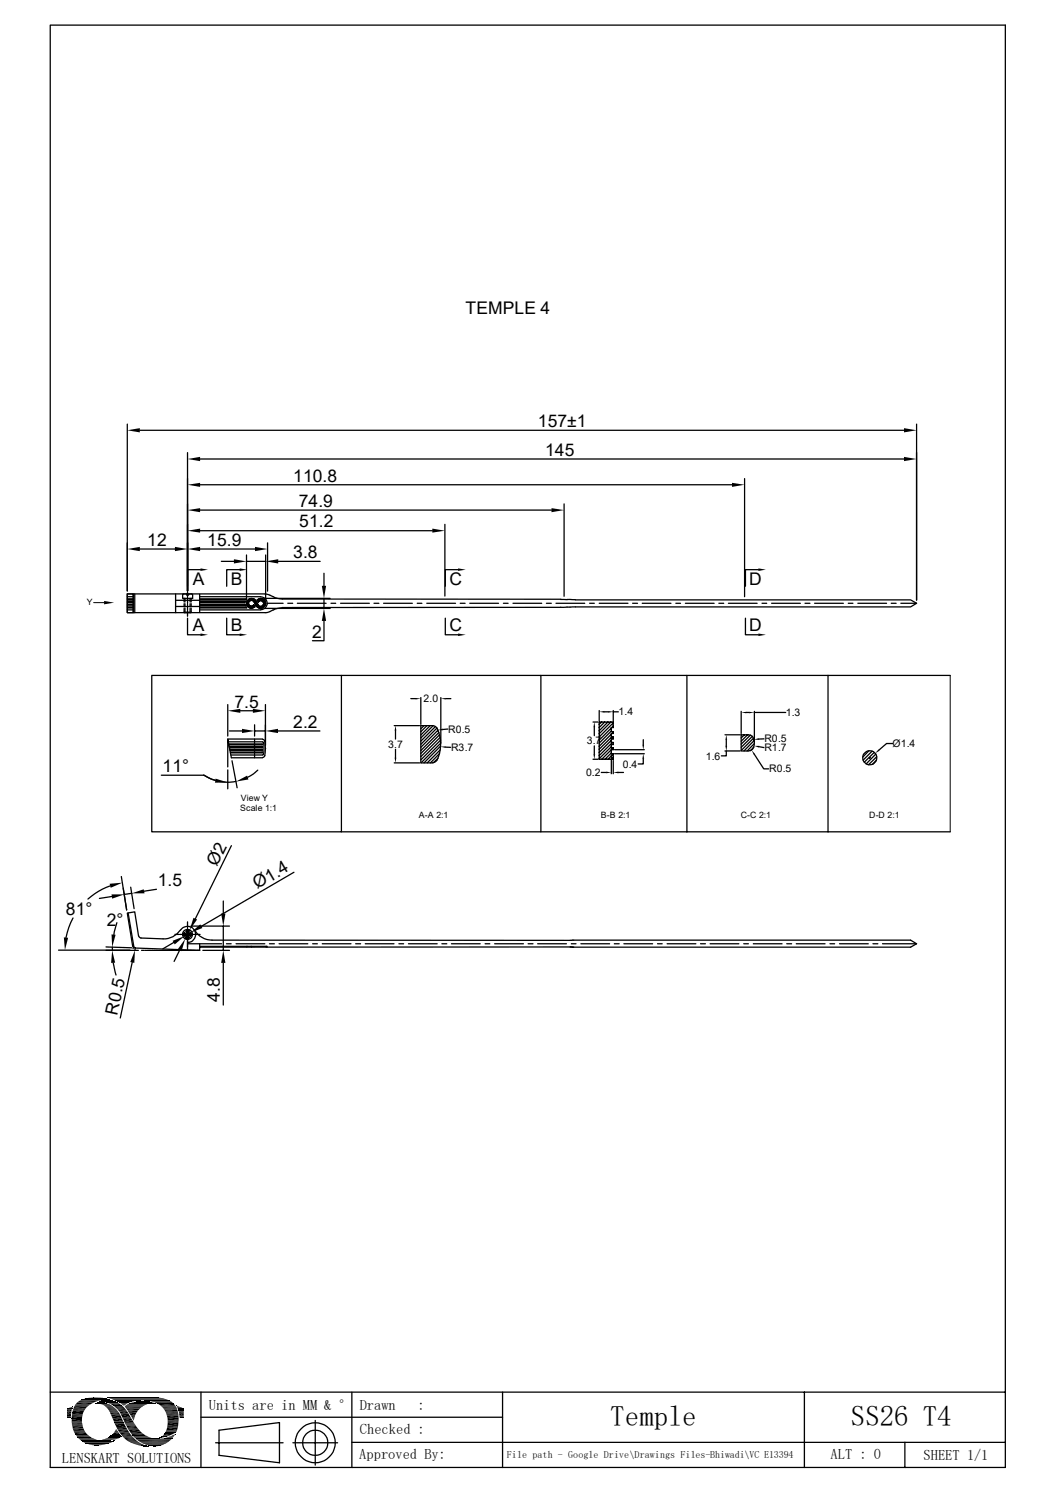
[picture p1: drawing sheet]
<svg xmlns="http://www.w3.org/2000/svg" width="210mm" height="297mm" viewBox="0 0 210 297" stroke-linecap="round" stroke-linejoin="round" font-family="sans-serif">
<g fill="none" stroke="#000" stroke-width=".25">
<path d="M10 5h189.9v286.9h-189.9zM25.3 84.4v33.2M27.8 85.6h152M37.3 90v27.6M39.8 91.3h140M39.8 96.4h105.8M148.1 95.2v23.5M182.3 84.4v35M25.3 118.2h1.2v3.7h-1.2zM25.3 118.7h1.2M25.3 119.1h1.2M25.3 119.3h1.2"/>
<path d="M25.3 119.6h1.2M25.3 119.8h1.2M26.5 118.2v3.7M26.8 118.2v3.7M27.8 109.2h7M34.9 118.2v3.7M34.9 119.4h4.8M36.4 118.2l-.1 .1v.7h.3M36.6 119h.6M36.6 119v.8M36.8 119v.8M37.1 118.2v.1h.4v-.1"/>
<path d="M37.3 117.8v.7M37.3 118.7v.1M37.3 119v.9M37.8 119v.8M38 119v.8M38.1 118.2l.2 .1v.7h-.8M39.7 118.2v3.6M39.7 119.1h9.4l-.2 .2M39.7 118.7h12.2M39.7 119.3h9.2M39.7 119.6h9.1l-.1 .2h-9M39.8 109.2h10.9"/>
<path d="M39.8 101.5h69.9M39.8 105.6h46.2M39.9 113.3h-2.6v3.3M44 111.7h2.5M47.7 113.3h-2.6v3.3M49 110.4v9M49 111.7h3.8M49.1 119.7h.1M51.9 118.7a1.27 1.27 0 0 1 1.2 1.3 1.27 1.27 0 0 1-1.2 1.3M52.5 119h13.2M52.7 118.2l.8 .1 1.2 .6 1.4 .3h55.4M52.7 118.2h-27.4v3.7h27.7l1.3-.6"/>
<path d="M52.8 110.4v8.9M53.2 108v9.6M55.3 111.7h8.4M64.4 114v2.5M64.4 119v2M88.5 104.3v14.3M91.1 113.3h-2.5v3.3M111.5 119.3h2.9M112.2 100.2v18.4M114.4 119.3h66.7l1.2 .7-1.2 .7-69.6 .1M150.8 113.3h-2.5v3.3M25.3 120.7h1.2"/>
<path d="M25.3 121.3h1.2M25.3 120.9h1.2M25.3 120.4h1.2M25.3 120.2h1.2M30.2 134.4h37.7v31.1h-37.7zM34.9 120.7h4.8M36.6 120.1v.6M36.6 121v.8M36.6 121.8l.6 .1M36.6 121.8h.6M36.8 120.1v.6M36.8 121v.8"/>
<path d="M37.3 120.1v.2M37.3 120.4v1M37.3 121.5v.2M37.3 123v3.3h2.6M37.3 121.8v.8M37.5 121.8h.5M37.8 120.1v.6M37.8 121v.8M38 120.1v.6M38 121v.8M38 121.8l-.1 .1M39.7 120.2h9l.1 .2h-9.1"/>
<path d="M39.7 120.7h9.2M39.7 121.3h12.2M39.7 120.9h9.4M45.1 123v3.3h2.6M48.9 120.7l.2 .2M52.5 121h13.2M53.1 120.1h.1M53.1 120h3.2M56.1 120.9l-.9 .1-.9 .4M57.2 120h1M59.1 120h5.8M64.4 123.5v4h-2.3"/>
<path d="M65.8 120h1M67.7 120h5.7M67.9 134.4h39.7v31.1h-39.7M74.4 120h1M76.3 120h5.7M81.7 139h1M83 120h.9M83.7 138.8v5.3M84.9 120h5.7M87.7 138.8v9M88.6 123v3.3h2.5M88.6 139h1.1"/>
<path d="M91.5 120h1M93.4 120h5.7M100.1 120h.9M102 120h5.7M107.6 134.4h81.4M108.7 120h.9M110.6 120h5.7M111.5 120.8l-55.4 .1M117.3 120h.9M119.2 120h5.7M125.8 120h1M127.7 120h5.7"/>
<path d="M134.4 120h.9M136.3 120h5.7M136.6 134.4v31.1M143 120h.9M144.9 120h5.7M148.3 123v3.3h2.5M151.6 120h.9M153.5 120h5.7M160.1 120h1M162 120h5.7M164.7 134.4v31.1M168.7 120h.9"/>
<path d="M170.6 120h5.7M177.2 120h1M179.2 120h3.1M32.1 154.2h8.4M40.5 154.2a8.5 8.5 0 0 0 6.4 1.2M40.6 154.2l2.2 1M45.3 140.2v6.2M45.3 153.2v3.7M45.3 147h6.9M45.4 147.6h6.8M45.5 148h6.7v.2M45.5 148.2h6.7"/>
<path d="M45.6 148.5h6.6v.2h-6.6M45.6 145.4h2.5M45.7 149.1h6.5v.2h-6.5M45.8 149.6h6.4M45.9 150.2h6.3M46.1 151.3l1.1 5.4M47.8 141.4h2.5M50.6 144.2v2.2M50.6 147v3.7M50.6 145.4h2.2M51.3 153.2l-1 .8-1.1 .6M52.2 149.6v.2h-6.4"/>
<path d="M52.2 147.1l.3 .1a5 5 0 0 1 0 3.4l-.3 .1M52.2 150.7h-6.2l-.7-3.7v5.6M52.2 147.6h.1a3.9 3.9 0 0 1 0 2.6h-.1M52.8 148.9h.1M52.8 140.2v8.1M55.3 145.4h8.3M78.4 144.4h5M78.4 151.8h5M78.7 145.3v1.7M78.7 149.1v1.6M84.3 144.4l-.6 .6M84.9 144.4l-1.2 1.2"/>
<path d="M85.6 144.4l-1.9 1.8M86.1 144.4l-2.4 2.4M86.6 144.5l-2.9 2.9M86.9 144.8l-3.2 3.3M87 144.9l-.7-.5h-2.6v7.4l2.6-.1a1.49 1.49 0 0 0 .9-1.3 7.5 7.5 0 0 0-.2-5.5M87 145.2v.3M87.1 145.2l-3.4 3.5M87.1 150.8l-.9 .9M87.3 145.7l-3.6 3.6M87.4 146.2l-3.7 3.7M87.4 149.9l-1.8 1.9M87.5 146.7l-3.8 3.8"/>
<path d="M87.6 149.1l-2.6 2.7M87.6 147.2l-3.9 4M87.6 148.4l-3.3 3.4M87.7 147.8l-4 4M88.6 148.6l1 .1M89.1 145l-1 .1M117.9 151h1M117.9 143.6h1M118.2 144.7v1.6M118.2 148.4v1.6M119.2 141.4v2M119.2 143.6h2.8v1.1h-.4v.8h.4v.4h-.4v.7h.4v.4h-.4v.7h.4v.4h-.4v.7h.4v.3h-.4v.8h.4v1.1h-2.8z"/>
<path d="M119.6 153.7h1M119.7 143.6l-.5 .5M120.2 141.6h.8M120.3 143.6l-1.1 1.1M120.9 143.6l-1.7 1.8M121.5 143.6l-2.3 2.4M121.6 144.8l-2.4 2.4M121.6 145.4l-2.4 2.4M121.6 146.1l-2.4 2.4M121.6 147.3l-2.4 2.4M121.6 148.5l-2.4 2.4M121.6 149.8l-1.3 1.2"/>
<path d="M121.6 150.2v3.7M121.7 146.6l-2.5 2.5M121.8 147.7l-2.6 2.6M122 143.8l-2.8 2.8M122 144.4l-.3 .3M122 145.7l-.3 .2M122 146.9l-.1 .1M122 148.8l-2.3 2.2M122 150l-1.1 1M122 150.6l-.5 .4M122 141.4v2M122 141.6h1"/>
<path d="M122 151.3v2.6M122.2 149.1h5.9M122.2 149.9h5.9M123 153.7h1M127.9 151v1h-1M127.9 147.2v1M144.2 146.2h3M144.2 149.4h3M144.4 149.4v1h-.9M144.4 147.2v1.2M147.4 141.5v4.4M148 146.2l-.6 .6"/>
<path d="M148.4 141.7h.6M148.7 146.2l-1.3 1.2M148.9 146.2h-1.5v3.2h1.5M148.9 146.2a.96 .96 0 0 1 1 1.2M149.3 146.2l-1.9 1.8M149.6 146.5l-2.2 2.2M149.9 148.6l-.2 .4-.8 .4M149.9 146.8l-2.5 2.5M149.9 148.7l-.7 .7M149.9 146.9l.1 .9-.1 .8M150 147.3l-2 2.1M150 150.1l1.9 2.9h1"/>
<path d="M150 147.9l-1.4 1.5M150 141.5v6M150 141.7h6.3M151 148.5l.9 .2M151.9 147h-.9M172.8 149.4l-1.2 1.2M172.9 150.7h.2M173 150.7v.1M173.4 149.4l-1.7 1.8M173.9 149.7l-2 1.9M174.2 150l-1.9 2M174.3 151.3l-.8 .8"/>
<path d="M174.4 150.5l-1.7 1.6M177.5 147.9h-1.2l-1.5 1.3M21.9 176.2l-2.3 1.1-2.1 1.6M22.2 178.4l-2.4 .3M24.1 174.4l1.1 6.6-.7-4.3M26 176.5l.7 4.3M26.2 177.7l-1.5 .2M31.1 176.9l-2.4 .4M44.4 179.2v2.5M46 168.2l-7.1 14.6M58.5 173.5l-18.5 10.8M107.6 165.5h81.4"/>
<path d="M11.6 189h14.3M14.5 182.6a14 14 0 0 0-1.4 3.9M21.1 189.1h6.4M21.1 188.4l5.1 .2M22.4 188.4v.7M22.5 191.6l.6 2.4M23.2 183.6l-.6 2.4M25.5 181.6l1.1 6.8h-.1M26.3 191.5l-2.4 11M26.5 188.7h.1M26.8 188.6l12.9 .5M26.9 188.5l-.1 .5"/>
<path d="M27.6 186.2l-.8-4.8-1.5 .3 1.1 6.5 .4 .4M27.6 186.2l.5 .4M28.2 189.1h.5M28.8 189.1h.2M29.2 189.1h.9M30.3 189.1h.1M30.6 189.1h.9M31.7 189.1h.2M32 189.1h1M33.1 189.1h.2M33.4 189.1h1M34.5 187.5l-2.1 1.3"/>
<path d="M34.5 189.1h.2M34.8 185.9h.8M34.9 189.1h.9M35.7 189l-1.1 2.3M35.8 185.9h.1M35.9 185a4 4 0 0 1-3.5 1.8l-4.4-.2M35.9 185a1.61 1.61 0 0 1 2.8 .1 1.61 1.61 0 0 1-1.4 2.4M36 189.1h.2M36.1 185.9h.9M36.3 186.1h.8v.8M36.3 189.1h1M36.7 185.5l-.1 .6"/>
<path d="M36.7 186.3l.5 .3M37.1 184.9v.8h-.8M37.2 185.9h.2M37.3 184.4v.1M37.3 184.7v.9M37.3 185.8v.2M37.3 186.1v2.8M37.3 183.4v.8M37.3 187.7h6.8M37.4 189.1h.2M37.5 185.2l-.5 .1M37.5 184.9v.8h.8"/>
<path d="M37.5 185.9h1M37.7 185l-.9 1.8M37.7 189.1h1M37.8 185.4l.2 .5M37.9 185.5l-1.2 .7M37.9 186.2l-.4 .4M38 184.2h7.6M38.3 186.1h-.8v.8M38.7 185.9h.1M38.7 185a4 4 0 0 0 3.5 2h71.6M38.9 189.1h.1M38.9 185.9h.9"/>
<path d="M39.2 189.1h.5M39.7 187.7v1.4M40.3 189.1h5.3M44.4 184.2v4.9M44.4 191.6v8.3M45 187.7h1M46.9 187.7h5.8M49.1 188.3v.1M50 188.3v.1M53 188.3v.1M53.1 188.4v-.1h-13.4v.1h74.1M53.6 187.7h1"/>
<path d="M55.5 187.7h5.7M62.2 187.7h.9M64.1 187.7h5.7M70.7 187.7h1M72.6 187.7h5.8M79.3 187.7h1M81.2 187.7h5.8M87.9 187.7h1M89.8 187.7h5.7M96.5 187.7h.9M98.4 187.7h5.7M105 187.7h1"/>
<path d="M106.9 187.7h5.7M113.6 187.7h1M113.8 187h67.3l1.2 .7-1.2 .7h-67.3M115.5 187.7h5.7M122.2 187.7h.9M124.1 187.7h5.7M130.8 187.7h.9M132.7 187.7h5.7M139.3 187.7h1M141.2 187.7h5.7M147.9 187.7h.9M149.8 187.7h5.7"/>
<path d="M156.5 187.7h.9M158.4 187.7h5.7M165.1 187.7h.9M167 187.7h5.7M173.6 187.7h1M175.5 187.7h6.8M10 276.9h189.9M14.7 279.7h2.9M40 276.9v15M70 276.9v15M99.9 276.9v15M160 276.9v15"/>
<path d="M14.3 281.5h2.1M14.3 283.3h2.1M14.7 284.9h2.4M15 285.5h2.6M24.6 286.1h2.2M24.9 280.1h3.2M25.1 283.8h2.1M25.3 284h2.1M26.1 285.4h2.7M27.2 286.5h6.8M33.1 281.3h2.4M33.4 282.7h2.1"/>
<path d="M40 281.9h59.9M42.9 287h13.4M43.6 284.5l12-1.5v8l-12-1.5zM58.3 287h8.8M62.7 282.6v8.9M70 286.9h129.9M180 286.9v5"/>
<circle cx="173" cy="150.7" r="1.4"/>
<circle cx="37.3" cy="185.9" r=".98"/>
<circle cx="62.7" cy="287" r="2.51"/>
<circle cx="62.7" cy="287" r="4"/>
</g>
<g fill="#000">
<path d="M25.3 85.6l2.5-.4v.8zM37.3 91.3l2.5-.4v.8zM37.3 96.4l2.5-.3v.8zM145.6 96.1l2.5 .3-2.5 .5zM179.8 90.9l2.5 .4-2.5 .4zM179.8 85.2l2.5 .4-2.5 .4zM20.7 119.5l2 .4-2 .3zM25.3 109.2l2.5-.4v.8zM34.8 108.8l2.5 .4-2.5 .4zM37.3 109.2l2.5-.4v.8zM37.3 101.5l2.5-.4v.8zM37.3 105.6l2.5-.4v.8z"/>
<path d="M39.9 113.1l1.5 .2-1.5 .3zM46.5 111.3l2.5 .4-2.5 .4zM47.7 113.1l1.4 .2-1.4 .3zM50.7 108.8l2.5 .4-2.5 .4zM52.8 111.7l2.5-.4v.8zM64 116.5h.9l-.5 2.5zM86 105.2l2.5 .4-2.5 .4zM91.1 113.1l1.5 .2-1.5 .3zM109.7 101.1l2.5 .4-2.5 .4zM150.8 113.1l1.5 .2-1.5 .3zM39.9 126l1.5 .3-1.5 .2zM47.7 126l1.4 .3-1.4 .2z"/>
<path d="M64.4 121l.5 2.5h-.9zM82.7 138.9l1 .1-1 .1zM87.7 139l.9-.1v.2zM91.1 126l1.5 .3-1.5 .2zM150.8 126l1.5 .3-1.5 .2zM42.9 154.9l2.4 .8h-2.5zM45.3 141.4l2.5-.4v.8zM48.1 145l2.5 .4-2.5 .4zM46.9 155.5l2.2-1.2 .3 .8zM50.3 141l2.5 .4-2.5 .4zM52.8 145.4l2.5-.4v.8zM78.7 144.4l.1 .9h-.3z"/>
<path d="M78.5 150.7h.3l-.1 1.1zM87.1 145.2l1-.3v.4zM87.6 148.5h1v.3zM118.2 143.6l.2 1.1h-.4zM118 150h.4l-.2 1zM119.2 141.6l1-.2v.4zM120.6 153.5l1 .2-1 .1zM121 141.4l1 .2-1 .2zM122 153.7l1-.2v.3zM127.8 148.2h.3l-.2 .9zM127.9 149.9l.2 1.1h-.3zM144.4 146.2l.2 1h-.3z"/>
<path d="M144.3 148.4h.3l-.2 1zM147.4 141.7l1-.1v.3zM149 141.6l1 .1-1 .2zM149.5 149.2l.7 .8-.3 .2zM149.9 147.1l1-.2 .1 .3zM150 148.4h1l-.1 .3zM174.7 149.1l.2 .3-.9 .5zM21.8 175.8l2.5-.2-2.3 1zM22.2 177.9h2.5l-2.4 .9zM26.2 177.7l2.4-.8 .1 .8zM12.7 186.5l.8 .1-.6 2.4zM22.3 189.1l.6 2.4-.8 .1z"/>
<path d="M22.2 185.9l.8 .1-.7 2.4zM26.8 189l-.1 2.6-.8-.2zM34.3 187.2l2.4-1-1.9 1.7zM36.8 186.8l-.7 2.4-.8-.4zM38.5 182.6l.7 .3-1.5 2.1zM37.9 185.5l1.9-1.6 .5 .7zM44 181.7h.8l-.4 2.5zM44.4 189.1l.4 2.5h-.8zM14.3 279.9h.1zM13.8 280l.5-.1 .1 .1zM14.3 279.9h.1v.1zM18.3 278h1.6z"/>
<path d="M18.7 278h1.2zM19.1 279.1h1.9zM19.2 279.1h1.8zM19.2 279.1h1.7zM19.4 279.1h1.5zM19.5 279.1h1zM19.4 279.1h1.2zM19.5 279.1h1.1zM19.6 279.1h.9zM19.6 279.2l1.9 .1zM19.7 278.8h.2zM19.6 279.1h.8z"/>
<path d="M19.8 279.1h.6zM20 279.3l1.7 .1zM19.8 279.1h.4zM20.1 279l.1 .1zM20.1 279h.1zM20.2 279.4h1.6zM20.4 279.4l1.7 .2h-1.4zM20.4 279.4h1.4l.3 .2zM20.5 278.7h1.8zM20.5 278.7h1.7zM20.6 278.6l1.6 .1zM20.7 279.6l1.7 .1h-1.5z"/>
<path d="M20.7 279.6h1.4l.3 .1zM20.6 278.6h1.4zM20.9 278.6h1.1zM20.9 279.7l1.6 .1zM21 279.8l1.7 .2h-1.4zM21 279.8h1.5l.2 .2zM21.2 278.6h.3zM20.9 278.6h.8zM21.2 278.6h.5zM21.5 278.4h.3zM21.8 279.2h1.9zM22.4 279.6h1.9z"/>
<path d="M22.5 279.6h1.8zM22.5 279.6l1.8 .1zM22.6 279.7l2 .2h-1.7zM22.6 279.7h1.7l.3 .2zM22.9 279.9l1.9 .2h-1.7zM22.9 279.9h1.7l.2 .2zM23.7 279l1.9 .1zM23.8 279.1h1.8zM23.8 279.1h1.6zM24 279.1h1.4zM24 279.1l1.3 .1zM24 279.2l1 .2h-.7z"/>
<path d="M24 279.2h1.3l-.3 .2zM24.3 279.4l.6 .1zM24.3 279.4h.7zM24.4 279.5l.3 .1zM24.4 279.5h.5zM24.6 279.6v.1zM24.6 279.6h.1zM27.5 278.8h2zM27.5 278.8h1.9zM28.2 278.8h1.2zM28.2 278.8h.7zM30.4 279.2h.4z"/>
<path d="M30.4 279.2h.5zM30.7 279.2h.2zM30.9 278h.2zM35.1 279.7h.2zM35.1 279.7l.5 .1zM35.2 279.8l.8 .2h-.7zM35.2 279.8l.8 .2zM35.3 280l1 .1h-1zM35.3 280h.7l.3 .1zM13.3 280.2h1.1zM13.3 280.2l1 .1zM13.3 280.3l1 .1h-1z"/>
<path d="M13.3 280.3h1v.1zM13.3 280.4l.9 .4h-.9zM13.3 280.4h1l-.1 .4zM13.3 280.8h.9zM13.3 280.8l.8 .5h-.8zM13.3 280.8h.9l-.1 .5zM13.3 281.3l.8 .4h-.8zM13.3 281.3h.8v.4zM13.3 281.7h.8zM13.3 281.7l.8 .2h-.8zM13.3 281.7h.8v.2zM13.3 281.9h.8z"/>
<path d="M13.3 281.9l.8 .1zM13.4 280.2h1zM13.7 280.1l.7 .1zM13.7 280.1h.7zM13.8 280h.6zM14.3 282.3l2 .4h-2zM14.3 282.3h2v.4zM18.3 287.4l1.9 .1zM18.3 287.4h1.9zM18.4 287.5h1.1zM18.4 287.5h1.8zM18.9 287.5h.6z"/>
<path d="M19.1 287.5h.4zM20.4 286.4l1.9 .1zM20.4 286.4h2zM20.6 286.5h1.5zM20.6 286.5h1.7zM20.7 286.5h1.1zM20.7 286.5h1.4zM21 286.5h.6zM21 286.5h.8zM21.3 280l1.7 .2h-1.6zM21.3 280h1.4l.3 .2zM21.3 286.5h.3z"/>
<path d="M21.4 286.5h.2zM21.4 280.2l1.8 .3h-1.6zM21.4 280.2h1.6l.2 .3zM21.6 280.5h1.6zM21.6 280.5l1.8 .2h-1.7zM21.6 280.5h1.6l.2 .2zM21.7 280.7l1.8 .1h-1.7zM21.7 280.7h1.7l.1 .1zM21.8 280.8l1.8 .2h-1.7zM21.8 280.8h1.7l.1 .2zM21.9 281l1.8 .1zM21.9 281.1l1.9 .2h-1.8z"/>
<path d="M21.9 281.1h1.8l.1 .2zM21.5 286.7h1.1zM21.9 286.7h.7zM22 281.3l1.8 .1zM22 286.7h.6zM22.1 281.4l1.9 .3h-1.8zM22.1 281.4h1.7l.2 .3zM22.1 285.6l1.9 .1zM22.1 285.6h1.9zM22.2 281.7l2 .5h-1.8zM22.2 281.7h1.8l.2 .5zM22.2 285.5l1.8 .1z"/>
<path d="M22.2 285.5h1.7zM22.2 286.7h.5zM22.3 286.7h.4zM22.4 286.7h.3zM22.4 282.2l2.1 .5h-1.9zM22.4 282.2h1.8l.3 .5zM22.4 285.3h1.4zM22.4 285.3l1.5 .2h-1.7zM22.4 285.3h1.4l.1 .2zM22.6 286.6h.2zM22.6 282.7l1.9 .1zM22.7 282.8l1.9 .1z"/>
<path d="M22.7 282.9l1.9 .1zM22.7 285l1.1 .3h-1.4zM22.7 285h.9l.2 .3zM22.7 283h1.9zM22.7 284.9l.9 .1zM22.8 283l1.9 .2h-1.9zM22.8 283h1.8l.1 .2zM22.8 283.2l2.3 .9h-1.9zM22.8 283.2h1.9l.4 .9zM22.9 284.7l.6 .2h-.8zM22.9 284.7h.5l.1 .2zM22.6 286.6h.3z"/>
<path d="M22.9 284.6l.5 .1h-.5zM22.9 284.6l.5 .1zM23 284.4h.2zM23 284.4l.3 .2h-.4zM23 284.4l.3 .2zM23.1 284.4h.1zM23.1 280.1l1.8 .2h-1.5zM23.1 280.1h1.7l.1 .2zM23.4 280.3l1.8 .4h-1.6zM23.4 280.3h1.5l.3 .4zM23.6 280.7l1.7 .1zM23.7 280.8l1.9 .4h-1.6z"/>
<path d="M23.7 280.8h1.6l.3 .4zM24 281.2l1.6 .1zM24 281.3l2 .7h-1.7zM24 281.3h1.6l.4 .7zM24.3 282l1.8 .2h-1.7zM24.3 282h1.7l.1 .2zM24.4 282.2l2 .5h-1.7zM24.4 282.2h1.7l.3 .5zM24.7 282.7l1.9 .3h-1.8zM24.7 282.7h1.7l.2 .3zM24.8 283l1.9 .2h-1.8zM24.8 283h1.8l.1 .2z"/>
<path d="M24.9 283.2h1.8zM24.9 283.2l1.9 .1zM24.9 283.3h1.9zM25 283.3l1.9 .1zM25 283.4l2 .1h-1.9zM25 283.4h1.9l.1 .1zM25.1 283.5l1.9 .1zM25.4 280.6l2 .1zM25.4 280.7l1.7 .4h-1.4zM25.4 280.7h2l-.3 .4zM25.5 284.4l2.5 .5h-2.1zM25.5 284.4h2.1l.4 .5z"/>
<path d="M25.7 281.1l1.2 .4h-.9zM25.7 281.1h1.4l-.2 .4zM25.8 286.9l2 .1h-1.7zM25.8 286.9h1.7l.3 .1zM26 281.5l.9 .1zM26 281.6l.8 .3h-.6zM26 281.6h.9l-.1 .3zM26.1 287l2 .2h-1.5zM26.1 287h1.7l.3 .2zM26.2 281.9l.5 .2h-.4zM26.2 281.9h.6l-.1 .2zM26.3 282.1l.4 .1h-.3z"/>
<path d="M26.3 282.1h.4v.1zM26.4 282.2l.2 .3zM26.4 282.2h.3l-.1 .3zM26.5 282.5l.1 .1zM26.6 287.2l1.7 .1zM26.8 287.3l1.9 .2h-1.2zM26.8 287.3h1.5l.4 .2zM27.5 287.5h1.3zM27.6 287.5l1.4 .1zM28 287.6h1.1zM28.1 287.6l1.1 .1zM28.2 287.7h1.1z"/>
<path d="M28.5 287.7h.9zM28.6 287.7h.9zM29 287.7h.5zM29.2 287.7h.3zM29.3 287.7h.2zM29.6 287.5l2 .2zM30.2 287.7h1.3zM30.2 287.7h1.4zM30.4 287.7h.9zM30.4 287.7h1.1zM30.5 287.7h.5zM30.5 287.7h.8z"/>
<path d="M30.7 287.7h.3zM31.8 286h.2zM31.8 286h.1zM31.8 286h.4zM31.9 286h.4zM32.1 285.8h.8zM32.1 285.8h.9zM31.9 286l.2-.2 .2 .2zM32.1 285.8h.8l-.6 .2zM32.1 285.8h1zM32.2 285.8h.9zM32.3 286.2h1.9z"/>
<path d="M32.2 285.8l.2-.2 .7 .2zM32.4 285.6h1.3l-.6 .2zM32.5 285.5l1.2 .1zM32.5 285.5h1.3zM32.6 286.1h1.6zM32.7 285.2l1.1 .3h-1.3zM32.7 285.2h1.8l-.7 .3zM32.7 286.1h1.5zM32.7 285.2h1.8zM32.8 285l2 .1zM32.8 285.1l1.7 .1h-1.8zM32.8 285.1h2l-.3 .1z"/>
<path d="M32.8 286.1h1.5zM33.1 286h1.3zM33.2 281.6l2.3 .5h-2.2zM33.2 281.6h2.3v.5zM33.2 284l2 .5h-2.1zM33.2 284h2.1l-.1 .5zM33.2 286h1.2zM33.4 283l2 .5h-2.1zM33.4 283h2.1l-.1 .5zM33.4 285.9h1zM33.6 285.8h.9zM33.7 285.8h.8z"/>
<path d="M33.9 285.7h.6zM34.1 285.7h.5zM34.1 285.7l.3-.2 .2 .2zM34.4 285.5h.3l-.1 .2zM34.4 285.5l.3-.1v.1zM34.7 285.4v.1zM35.3 280.1l1.1 .1zM35.3 280.2h1.2zM35.3 280.2l1.2 .1zM35.4 280.3l1.1 .1h-1.1zM35.4 280.3h1.1v.1zM35.4 280.4h1.1z"/>
<path d="M35.5 280.4l1 .2h-1zM35.5 280.4h1v.2zM35.5 280.6h1zM35.5 280.6l1 .1zM35.6 280.7l.9 .1zM35.6 280.8l.9 .3h-.9zM35.6 280.8h.9v.3zM35.6 281.1h.9zM35.6 281.1l.9 .5h-.8zM35.6 281.1h.9v.5zM35.7 281.6l.8 .2h-.8zM35.7 281.6h.8v.2z"/>
<path d="M35.7 281.8l.8 .2h-.8zM35.7 281.8h.8v.2zM35.7 282h.8zM35.7 282l.8 .1zM35.8 282.1h.7zM35.9 282.1h.6zM36 282.1h.5zM36.4 282.1h.1z"/>
</g>
<g fill="none" stroke="#000" stroke-width=".2">
<path d="M18.6 119.9h2.1M49 119.8l.2 .8 .3-.2M49.4 119.9l-.4 .4M49.5 119.9v.4l.3 .2M49.7 119.6l.4-.1 .4 .3M49.7 119.5l-.3 .3M49.7 119.1l-.6 .6M50 119l-1 1M50.1 119l-1.1 1.1M50.2 119.1l-.3 .3M50.3 119.1a.96 .96 0 0 0-1.2 .7M50.3 119l.5 .3"/>
<path d="M50.4 119.1l-.3 .3M50.5 119.2l-.3 .3M50.6 119.8l.3 .7M50.6 119.3l-.3 .2M50.7 119.4l.1 .1M50.7 119.3l-.3 .3M50.8 119.4l-.3 .3M50.9 119.5l-.3 .3M50.9 119.5l.3 .6-.3 .3M51 119.5h.1M51 119.6l-.4 .4M51 119.8l-.3 .3"/>
<path d="M51.1 119.9l-.3 .3M51.1 120l-.3 .3M51.4 119.8h.1M51.4 119.7v.1M51.5 119.1l-.3 .3M51.7 119l-.5 .5M51.9 119l-.8 .3 .3 .5 .5-.3M51.9 119.5h.2M51.9 119a.94 .94 0 0 1 .9 1.1M51.9 119l-.6 .7M52 119.5l.4 .4M52.1 119l-.5 .5"/>
<path d="M52.2 119.1l-.3 .4M52.4 119.8l-.1 .6-.2 .2M52.4 119.2l-.4 .3M52.5 119.2l-.3 .3M52.6 119.3l-.4 .3M52.7 119.4l-.4 .3M52.7 119.5l-.3 .3M52.8 119.6l-.3 .4M52.8 119.8l-.3 .3M52.8 119.9l-1.1 1.1M49.3 120.6a.98 .98 0 0 0 1.4 .1M49.4 120.1l-.3 .3"/>
<path d="M49.4 120.2l-.3 .4M49.6 120.4l-.3 .4M49.7 120.5l-.3 .4M49.8 120.5l.2 .1M49.8 120.6l-.3 .3M50 120.6l-.4 .4M50 120.6l.5-.3 .2 .4M50.2 120.5l-.4 .5M50.5 120.3h.1M50.5 120.2h.1M50.5 120.3l-.1 .1M50.5 120.4l-.6 .6"/>
<path d="M50.6 120.5l-.5 .5M50.7 120.7l-.4 .2M50.9 120.5h.1M51 120.5l.1 .2M51.1 120.7l.3 .2 .5 .1M51.2 120.1h.1M51.3 120.1h.1M51.3 120.1l.1 .3M51.3 120.2l-.4 .3M51.4 120.4h.1M51.4 120.4l.3 .2h.3M51.4 120.4l-.3 .3"/>
<path d="M51.5 120.5l-.3 .3M51.6 120.6l-.3 .3M51.8 120.7l-.4 .2M52 120.6l-.4 .4M52.8 120.3l-.6 .7M52.8 120.1l-.1 .3-.4 .5M52.8 120.1l-.9 .9 .4-.1M52.9 120.1h.1M189 134.4v31.1M14.7 279.9h2.6M15 279.4h3M15.3 279h3.5"/>
<path d="M15.7 278.7h3.9M15.9 278.6h4M16 278.6h4.2M16 278.5h4.4M16.2 278.5h4.3M16.4 278.4h5.4M16.5 278.3h5.1M16.7 278.3h4.7M16.9 278.2h4.3M17.1 278.2h3.9M17.5 278.1h3M17.6 278.1h2.9"/>
<path d="M19 279.2h2.1M19.1 279.2h2.2M19.7 278.8h3.2M19.8 278.8h2.9M19.9 278.7h2.7M20.2 278.7h2.2M20.3 278.9h2.7M20.6 279h2.7M21.3 279h2M21.3 279.1h2.4M21.3 278h10.3M21.4 278.1h10.5"/>
<path d="M21.5 278.1h11M21.8 278h7.4M21.8 278.2h10.8M21.8 278.4h-5.6M22 278.3h10.9M22.2 278.3h10.8M22.3 278.4h10.9M22.5 278.4h10.8M22.6 278.5h11M22.8 278.6h5.1M22.9 278.6h4.4M23 278.7h4.2"/>
<path d="M23.2 278.8h3.3M23.5 278.9h2.7M23.5 278.9h2.5M23.7 279h2.1M24.8 279.8h3.7M24.8 279.8h3.5M24.8 279.9h3.4M24.9 279.7h3.8M25 279.6h3.7M25.1 279.5h4M25.4 279.4h3.8M25.4 279.3h4.2"/>
<path d="M25.7 279.2h4.2M26 279.1h4.8M26.2 279h4.4M26.2 279h4.2M26.6 278.9h3.5M26.8 278.9h3.1M27.1 278.8h2.6M28.7 278.6h5M29.3 278.6h4.4M29.4 278.7h4.5M30.1 278.8h4M30.4 278.9h3.8"/>
<path d="M30.7 279h3.7M30.8 279.2h-5M31 279.1h3.5M31.2 279.2h3.3M31.9 279.7h3M32.1 279.8h2.9M14.3 282.3h2M14.3 282.8h2M14.3 283h2M14.3 283.1h2M14.3 283.5h2.1M14.4 281h2.2"/>
<path d="M14.5 280.5h2.3M14.5 284.2h2.1M14.6 284.7h2.3M15 285.3h2.3M15.3 285.8h2.7M15.4 285.9h2.6M15.4 285.9h2.8M15.5 286h2.8M15.6 286.1h3M15.7 286.3h3.3M15.9 286.4h3.1M15.9 286.4h3.6"/>
<path d="M16 286.6h3.9M16.2 286.6h3.7M16.2 286.6h4.2M16.3 286.7h5.2M16.3 286.8h6.3M16.6 286.9h5.8M16.6 286.9h5.7M16.7 287h5.5M16.9 287h5M17 287.1h4.8M17.1 287.1h4.6M17.1 287.2h4.5"/>
<path d="M17.4 287.3h4M17.7 287.3h3.2M17.9 287.4h2.8M20.5 286.3h2.6M20.7 286.2h2.8M21.1 286.2h2.5M21.2 286.1h2.6M21.5 285.9h2.5M21.5 286h2.3M21.8 285.8h2.3M21.9 285.7h2.2M22 285.7h2"/>
<path d="M22 285.6h2M22.9 286.4h-2.7M24.1 285.8h-2.3M25.1 280.2h2.7M25.4 280.6h2M25.4 286.8h2.1M26.1 285.2h2.4M26.3 285.5h2.5M26.3 285.5h2.6M26.4 285.6h2.7M26.5 285.7h2.8M26.5 285.8h3.1"/>
<path d="M26.7 285.9h3.1M26.8 286h3.3M26.8 286.1h3.7M27 286.2h4.1M27.1 286.2l7.1 .1M27.1 286.3h7M27.6 286.7h6.1M27.8 286.9h5.7M27.9 286.9h5.5M28 287h5.3M28.2 287.1h5M28.5 287.2h4.4"/>
<path d="M28.8 287.3h3.9M29 287.5h3.4M29.5 287.5h2.6M29.6 287.6h2.4M31.7 286.2h2.5M32.4 280.1h2.7M32.5 280.2h2.7M32.6 280.3h2.6M32.6 280.4h2.6M32.7 280.5h2.6M32.8 285h2.1M32.9 285h2.1"/>
<path d="M32.9 280.9h2.5M32.9 284.9h2.2M32.9 284.9h2.1M32.9 284.8h2.2M33 284.7h2.1M33 284.6h2.2M33.1 284.5h2.1M33.1 284.6h2.1M33.1 281.5h2.4M33.2 283.9h2.2M33.4 282.5h2.1"/>
</g>
<g fill="none" stroke="#000" stroke-width=".21">
<path d="M14.9 279.5h3M15.5 278.8h3.9M32.2 279.9h2.9M14.3 281.7h2.1M14.5 280.4h2.5M15.2 285.7h2.7M24 285.4h2.1M24.4 285.9h2.1M24.9 286.4h2.1M25.1 286.6h2.2M25.4 284.2h2.2M33 281.1h2.4"/>
<path d="M33.4 282.9h2.1"/>
</g>
<path d="M15.1 279.2h3.5M21.9 279.4h2.3M31.4 279.4h3.4M14.4 284h2.2M14.6 280.1h2.7M23.2 284.2h2.1M25.9 285h2.5M33.3 283.7h2.1" fill="none" stroke="#000" stroke-width=".34"/>
<path d="M14.4 283.7h2.1M14.8 285.2h2.5M23.4 284.5h2.1M23.6 284.8h2.1M23.8 285.1h2.1M24.2 285.6h2.1M25.2 280.4h2.6M32.7 280.6h2.6" fill="none" stroke="#000" stroke-width=".3"/>
<path d="M14.3 282.1h2M14.4 280.8h2.4M33.3 282.3h2.2" fill="none" stroke="#000" stroke-width=".42"/>
<path d="M14.3 281.2h2.3M14.5 284.5h2.3" fill="none" stroke="#000" stroke-width=".38"/>
<g font-size="5.7">
<text x="121.4" y="283.6">Temple</text>
<text x="169.2" y="283.7">SS26 T4</text>
</g>
<g font-size="3.5">
<text x="92.6" y="62.4">TEMPLE 4</text>
<text x="107" y="84.9">157±1</text>
<text x="58.3" y="95.8">110.8</text>
<text x="108.4" y="90.6">145</text>
<text x="59.4" y="100.8">74.9</text>
<text x="59.5" y="104.9">51.2</text>
<text x="29.3" y="108.6">12</text>
<text x="41.2" y="108.5">15.9</text>
<text x="58.3" y="111">3.8</text>
<text x="38.4" y="116.4">A</text>
<text x="45.9" y="116.4">B</text>
<text x="89.4" y="116.4">C</text>
<text x="149" y="116.4">D</text>
<text x="38.4" y="125.5">A</text>
<text x="45.9" y="125.5">B</text>
<text x="89.4" y="125.5">C</text>
<text x="149" y="125.5">D</text>
<text x="62.1" y="126.8">2</text>
<text x="46.6" y="140.8">7.5</text>
<text x="58.3" y="144.8">2.2</text>
<text x="32.3" y="153.6">11°</text>
<text x="43.1" y="172.5" transform="rotate(-64 43.1 172.5)">Ø2</text>
<text x="31.4" y="176.2">1.5</text>
<text x="51.1" y="177" transform="rotate(-30 51.1 177)">Ø1.4</text>
<text x="13.1" y="182">81°</text>
<text x="21.3" y="184.1">2°</text>
<text x="23.3" y="202.1" transform="rotate(-78 23.3 202.1)">R0.5</text>
<text x="43.7" y="199.3" transform="rotate(-90 43.7 199.3)">4.8</text>
</g>
<g font-size="2.9">
<text x="41.5" y="280.6">Units are in MM &amp; °</text>
<text x="71.5" y="280.6">Drawn</text>
<text x="83" y="280.6">:</text>
<text x="71.6" y="285.2">Checked :</text>
<text x="12.3" y="291.1">LENSKART SOLUTIONS</text>
<text x="71.5" y="290.1">Approved By:</text>
<text x="165.2" y="290.3">ALT : 0</text>
<text x="183.7" y="290.4">SHEET 1/1</text>
</g>
<g font-size="2.1">
<text x="84.2" y="139.7">2.0</text>
<text x="123" y="142.3">1.4</text>
<text x="156.3" y="142.5">1.3</text>
<text x="77.2" y="148.8">3.7</text>
<text x="89.2" y="145.8">R0.5</text>
<text x="89.7" y="149.4">R3.7</text>
<text x="116.7" y="148.1">3.7</text>
<text x="152" y="147.7">R0.5</text>
<text x="152" y="149.4">R1.7</text>
<text x="177.5" y="148.6">Ø1.4</text>
<text x="116.5" y="154.4">0.2</text>
<text x="123.9" y="152.7">0.4</text>
<text x="140.4" y="151.1">1.6</text>
<text x="153" y="153.7">R0.5</text>
</g>
<text font-size="2" x="100.8" y="290">File path - Google Drive\Drawings Files-Bhiwadi\VC E13394</text>
<g font-size="1.7">
<text x="17.3" y="120.4">Y</text>
<text x="47.8" y="161.3">Scale 1:1</text>
<text x="47.9" y="159.3">View Y</text>
<text x="83.3" y="162.8">A-A 2:1</text>
<text x="119.5" y="162.8">B-B 2:1</text>
<text x="147.3" y="162.8">C-C 2:1</text>
<text x="172.9" y="162.8">D-D 2:1</text>
</g>
</svg>
